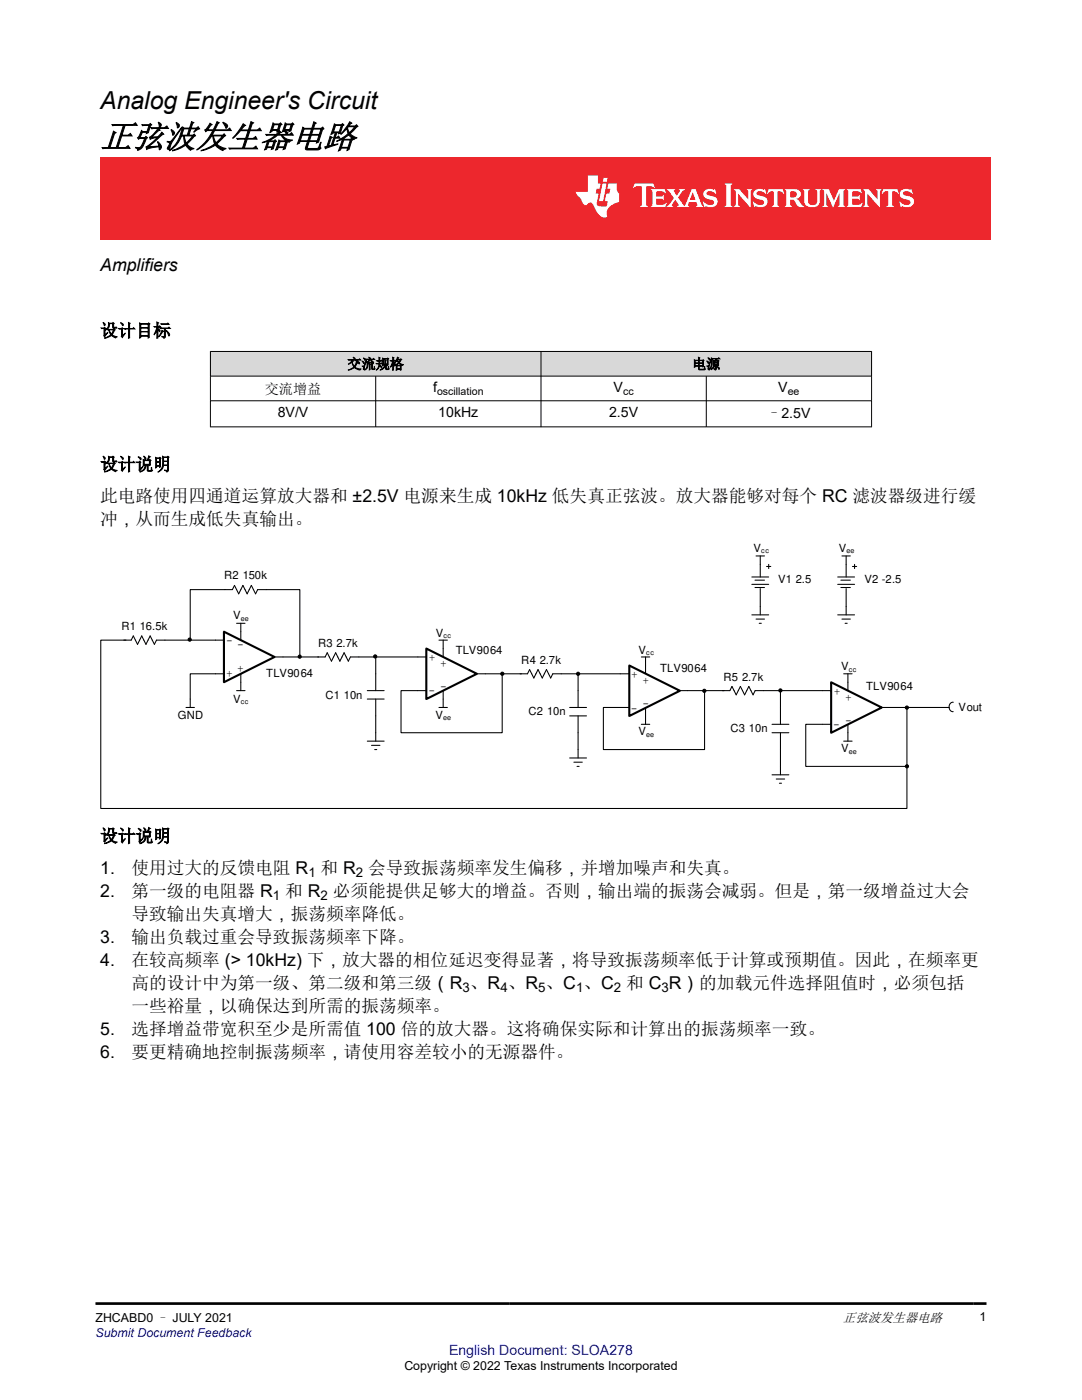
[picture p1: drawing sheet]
<svg xmlns="http://www.w3.org/2000/svg" width="216mm" height="279mm" viewBox="0 0 216 279" stroke-linecap="round" stroke-linejoin="round" font-family="sans-serif">
<path d="M20 31.4h177.8v16.4h-177.8z" fill="#ed272d"/>
<g fill="#fff">
<path d="M144.6 36.6h1.6l-.4 .4v.2v3.5v.3l.4 .3h-1.6l.3-.3v-.3v-3.5v-.2z"/>
<path d="M146.4 37.7h1.1l1.8 2.1v-1.7l-.3-.4h1.1l-.3 .6v3.1l-2.5-2.7v2l.3 .6h-1.2l.4-.6v-2.4z"/>
<path d="M150.6 38.1a1.86 1.86 0 0 1 1.9-.2l.2-.2 .1 1a1.37 1.37 0 0 0-1.8-.3v.4l.4 .2a1.88 1.88 0 0 1 1.7 .9 1.37 1.37 0 0 1-.6 1.3 1.37 1.37 0 0 1-1.5 0l-.2-.1-.3 .2-.2-1.1a1.46 1.46 0 0 0 2.1 .4v-.4l-.5-.3a1.47 1.47 0 0 1-1.6-1.2z"/>
<path d="M153.4 37.7h2.8l.2 1a.95 .95 0 0 0-1.2-.5l-.1 2.5 .1 .3 .3 .3h-1.5l.4-.3v-.3v-2.3l-.2-.2a.95 .95 0 0 0-1 .5z"/>
<path d="M160.1 37.7h1.5l-.4 .6v1.8a.92 .92 0 0 0 .9 .8 .92 .92 0 0 0 1-.8v-1.8l-.4-.6h1.2l-.3 .4a5.2 5.2 0 0 1-.3 2.9 1.97 1.97 0 0 1-2.7-.4l-.1-2.3z"/>
<path d="M164.1 37.7h1.3l1 2.4 1-2.4h1.3l-.4 .6v2.4v.3l.4 .3h-1.5l.3-.6v-2.2l-1.2 2.9-1.4-2.9v2.2l.3 .6h-1.1l.3-.6v-2.4z"/>
<path d="M168.9 37.7h2.8l.3 .8-.1 .1-.7-.4-1.1 .1-.1 .9h1.2l.4-.3v1l-.4-.2-1.2-.1 .1 1.2 .2 .1a1.76 1.76 0 0 0 1.8-.5l.1 .1-.4 .8h-2.9l.3-.3 .1-.3v-2.4l-.1-.2z"/>
<path d="M172.3 37.7h1l1.8 2.1v-1.7l-.3-.4h1.1l-.3 .6v3.1l-2.5-2.7v2l.3 .6h-1.1l.3-.6v-2.4z"/>
<path d="M176.2 37.7h2.9l.2 1a.95 .95 0 0 0-1.3-.5v2.5v.3l.4 .3h-1.5l.3-.3 .1-.3v-2.3l-.3-.2a.95 .95 0 0 0-1 .5z"/>
<path d="M179.8 38.1a1.86 1.86 0 0 1 1.9-.2l.2-.2 .2 1-.3-.2a1.02 1.02 0 0 0-1.6 .1l.2 .3 .3 .1a1.88 1.88 0 0 1 1.6 .9 1.37 1.37 0 0 1-.6 1.3 1.37 1.37 0 0 1-1.5 0l-.2-.1-.3 .2-.3-1.1h.1a1.45 1.45 0 0 0 2.1 .4v-.4l-.5-.3a1.46 1.46 0 0 1-1.6-1.2z"/>
<path d="M126.6 36.6l-.3 .9 .1 .1a1.59 1.59 0 0 1 1.7-.4v3.5l-.4 .6h1.6l-.4-.6v-3.3v-.2l.3-.1a1.81 1.81 0 0 1 1.5 .4l-.3-.9zM129.8 37.7l.4 .6v2.4l-.1 .3-.3 .3h2.9l.4-.8-.1-.1-.2 .2a2.48 2.48 0 0 1-1.8 .2v-1.2l1.1 .1 .4 .2v-1l-.4 .3h-1.1v-.9l1.2-.1 .6 .4 .1-.1-.3-.8zM133 37.7l1.5 1.8-.9 1.2-.6 .6h1.3l-.2-.3 .6-1.2 .7 1.2-.3 .3h2.5l-.3-.3 .2-.7h1.4l.2 .7-.2 .3h1.5l-.4-.5-1.2-3.1h-.8l-1.1 2.9-.3 .5-1.3-1.7 .8-1.1 .6-.6h-1.3l.3 .4-.7 1-.6-1 .3-.4zM138.2 38.4l.6 1.5h-1.2zM140.6 38.1a1 1 0 0 0-.2 1.1 1 1 0 0 0 .9 .5l1 .3a.48 .48 0 0 1 .2 .5 .48 .48 0 0 1-.4 .4 1.69 1.69 0 0 1-1.8-.7l.2 1.1 .2-.1a2 2 0 0 0 2.4-.6 1.08 1.08 0 0 0-1-1.5l-.9-.2-.2-.3a1.1 1.1 0 0 1 1.9 .1l-.2-1-.3 .2-.4-.2a1.51 1.51 0 0 0-1.4 .4z"/>
<path d="M117.3 35v3.3h-2.4a1.96 1.96 0 0 0 .9 1.2l.2 .3a1.42 1.42 0 0 0 .9 1.2l.2-.1a.69 .69 0 0 1 .6-.4 .69 .69 0 0 1 .7 .3l.4 1a1.93 1.93 0 0 0 2.4 1.5 2.02 2.02 0 0 1 1.5-2.7l.8-.3v-1.7a1.85 1.85 0 0 1-.4-2h-1.7l-.2 1.1h.6l-.2 .9h-.6l-.2 1.2v.3l.5 .1-.2 1h-.8a.85 .85 0 0 1-1.2-.8l.3-1.8h-.5l.2-.9h.5l.3-1.1h-.6v-1.6zM120.2 36.6l-.7 3.6h.8l.7-3.6zM120.4 35.5l-.1 .8h.8l.1-.8z"/>
<path d="M156.5 37.7l.4 .6v2.4l-.1 .3-.3 .3h1.5l-.3-.3v-1.2a.87 .87 0 0 1 1.1 .8 1.03 1.03 0 0 0 1.6 .6 1.9 1.9 0 0 1-1.1-1.2l-.4-.3a.94 .94 0 0 0 .9-1 .94 .94 0 0 0-.9-.9zM157.8 38.2h.1a.78 .78 0 0 1 1.1 .6 .61 .61 0 0 1-.7 .6h-.6z"/>
</g>
<g fill="#d8d8d8">
<path d="M42 70.1h131.9v5h-131.9z" fill-rule="evenodd"/>
<path d="M42 70.2h65.9v4.8h-65.9z" fill-rule="evenodd"/>
<path d="M108 70.2h65.9v4.8h-65.9z" fill-rule="evenodd"/>
</g>
<path d="M41.9 70.1h132.1M41.9 75.1h132.1M41.9 80h132.1M42 70.1v15.2M75 75.1v10.2M107.9 70.1v15.2M140.9 75.1v10.2M173.9 70.1v15.2M41.9 85.2h132.1" fill="none" stroke="#000" stroke-width=".2"/>
<g fill="#000">
<circle cx="37.9" cy="127.6" r=".32"/>
<circle cx="59.8" cy="131.1" r=".32"/>
<circle cx="74.9" cy="131" r=".31"/>
<circle cx="100.2" cy="134.5" r=".32"/>
<circle cx="115.4" cy="134.5" r=".32"/>
<circle cx="140.5" cy="137.9" r=".32"/>
<circle cx="155.7" cy="137.8" r=".31"/>
<circle cx="181" cy="141.2" r=".32"/>
<circle cx="181" cy="152.9" r=".32"/>
</g>
<g fill="none" stroke="#000" stroke-width=".21">
<path d="M44.9 117.7h1.5l.4-.9 .8 1.7 .9-1.7 .8 1.7 .9-1.7 .8 1.7 .4-.8h1.7M150 115.2h3.4M150 116.6h3.4M150.6 115.8h1.9zM150.6 117.3h1.9zM150.9 111h1.6M151.7 111v4.2M151.7 117.5v5.2M153 113.1h.8M153.4 112.6v.9M168 111h1.7M168.8 111v1.6"/>
<path d="M24.7 127.8h1.5l.4-.9 .8 1.7 .9-1.7 .8 1.7 .9-1.7 .8 1.7 .4-.8h1.7M38 139.5v1.7M43 127.8h1.7M43 134.5h1.7M47.2 124.4h1.7M47.2 137.8h1.7M48 124.4v3.4M48 134.5v3.3M54.8 131.1h1.7M63.4 131.1h1.5l.4-.8 .8 1.7 .9-1.7 .8 1.7 .9-1.7 .8 1.7 .4-.9h1.7M73.3 137.8h3.4M73.3 139.5h3.4"/>
<path d="M75 134.5v3.3M75 139.5v3.4M87.6 127.8h1.7M88.4 127.8v1.6M88.4 139.5v1.7M103.8 134.5h1.5l.4-.9 .8 1.7 .9-1.7 .8 1.7 .8-1.7 .9 1.7 .4-.8h1.7M115.3 137.8v3.4M128 131.1h1.7M128.8 131.1v1.7M144.2 137.8h1.4l.5-.8 .8 1.7 .8-1.7 .9 1.7 .8-1.7 .9 1.7 .4-.9h1.7M150 122.7h3.4M150.9 123.6h1.6"/>
<path d="M151.5 124.4h.4M167.2 122.7h3.3M168 123.6h1.7M168.3 134.5h1.7M168.6 124.4h.4M168.8 121v1.7M169.2 134.5v1.7M37.1 141.2h1.7M73.3 147.9h3.4M74.1 148.8h1.7M74.8 149.6h.4M75 146.2v1.7"/>
<path d="M87.6 141.2h1.7M113.7 151.3h3.3M113.7 141.2h3.3M113.7 142.9h3.3M114.5 152.1h1.7M115.1 153h.5M115.3 142.9v3.3M115.3 149.6v1.7M128 144.6h1.7M128.8 142.9v1.7M154 154.6h3.4M154 144.6h3.4"/>
<path d="M154 146.2h3.4M154.9 155.5h1.7M155.5 156.3h.4M155.7 141.2v3.4M155.7 146.2v3.4M155.7 153v1.6M168.3 147.9h1.7M169.2 146.2v1.7M187.7 141.2h1.7M189.4 141.2a.76 .76 0 0 0 .8 .8M190.2 140.2a.89 .89 0 0 0-.8 1"/>
<circle cx="37.9" cy="127.6" r=".32"/>
<circle cx="59.8" cy="131.1" r=".32"/>
<circle cx="74.9" cy="131" r=".31"/>
<circle cx="100.2" cy="134.5" r=".32"/>
<circle cx="115.4" cy="134.5" r=".32"/>
<circle cx="140.5" cy="137.9" r=".32"/>
<circle cx="155.7" cy="137.8" r=".31"/>
<circle cx="181" cy="141.2" r=".32"/>
<circle cx="181" cy="152.9" r=".32"/>
</g>
<path d="M44.7 126.1l10.1 5-10.1 5.1z" fill="#fff"/>
<path d="M44.7 126.1l10.1 5-10.1 5.1z" fill="none" stroke="#000" stroke-width=".42"/>
<path d="M83.4 131.1h1.7M83.4 137.8h1.7M88.4 129.4v1.7M88.4 137.8v1.7M95.2 134.5h1.6" fill="none" stroke="#000" stroke-width=".21"/>
<path d="M85.1 129.4l10.1 5.1-10.1 5z" fill="#fff"/>
<path d="M85.1 129.4l10.1 5.1-10.1 5z" fill="none" stroke="#000" stroke-width=".42"/>
<g fill="none" stroke="#000" stroke-width=".21">
<path d="M44.9 117.7h-6.9v10.1M53.1 117.7h6.7v13.4M167.2 115.2h3.3M167.2 116.6h3.3M167.8 115.8h1.9zM167.8 117.3h1.9zM168.8 112.6v2.6M168.8 117.5v3.5M170.1 113.1h.8M170.5 112.6v.9M25.1 127.8h-5v33.6h160.9v-8.4M32.9 127.8h10.1"/>
<path d="M43 134.5h-5v5M56.5 131.1h7.1M71.6 131.1h11.8M75 131.1v3.4M96.8 134.5h7.2M100.2 134.5v11.7h-20.2v-8.4h3.4M112 134.5h13.4M115.3 134.5v3.3M128.8 132.8v1.7M135.5 137.8h9M140.6 137.8v11.8h-20.2v-8.4h5M152.4 137.8h13.4"/>
<path d="M155.7 137.8v3.4M169.2 136.2v1.6M75 142.9v3.3M115.3 146.2v3.4M128.8 141.2v1.7M155.7 149.6v3.4M165.8 144.6h-5v8.4h20.2M169.2 144.6v1.6M175.9 141.2h11.8M181 141.2v11.8"/>
</g>
<path d="M125.6 132.8l10.1 5.1-10.1 5z" fill="#fff"/>
<path d="M125.6 132.8l10.1 5.1-10.1 5z" fill="none" stroke="#000" stroke-width=".42"/>
<path d="M165.8 136.2l10.1 5-10.1 5z" fill="#fff"/>
<path d="M165.8 136.2l10.1 5-10.1 5z" fill="none" stroke="#000" stroke-width=".42"/>
<path d="M27.7 3.7l-.2 .6 .5-.3h.6v.2v2.2l-.2 .3h1l-.2-.3v-2.2v-.2h.5l.5 .3-.1-.6zM29.8 4.4l.2 .4v1.6l-.2 .3h1.9l.1-.6a1.08 1.08 0 0 1-1.3 .2v-.6h.6l.4 .1v-.6l-.4 .2h-.6v-.6l.2-.1a1 1 0 0 1 1 .3l-.1-.6zM31.8 4.4l1 1.2-1 1.1h.9l-.2-.2 .4-.7 .5 .7-.2 .2h1.6l-.2-.2 .1-.4h1l.1 .4-.1 .2h.9l-.2-.3-.8-2h-.5l-1 2.2-.8-1.1 .9-1.1h-.8l.2 .2-.5 .7-.3-.7 .1-.2zM35.2 4.8l.4 1h-.8zM36.8 4.6a.65 .65 0 0 0-.2 .7 .65 .65 0 0 0 .6 .4l.7 .2 .1 .2a.79 .79 0 0 1-.7 .4 .79 .79 0 0 1-.7-.5l.1 .7 .2-.1a.93 .93 0 0 0 1.1 .1 .93 .93 0 0 0 .4-.9 1.46 1.46 0 0 0-1.2-.6l-.1-.4a1.09 1.09 0 0 1 1.2 .2l-.2-.6-.1 .1-.6-.1zM28.4 7.2l.2 .4v2.3l-.2 .4h1l-.2-.4v-2.3l.2-.4zM29.6 7.9l.2 .4v1.6l-.2 .4h.8l-.3-.4v-1.4l1.7 1.8v-2l.2-.4h-.8l.2 .3 .1 1.1-1.2-1.4zM32.3 8.1a.65 .65 0 0 0-.2 .7 .65 .65 0 0 0 .7 .4l.6 .2 .1 .3a.79 .79 0 0 1-.7 .3 .79 .79 0 0 1-.7-.5l.1 .8 .2-.1a.93 .93 0 0 0 1.1 0 .93 .93 0 0 0 .4-.9 1.46 1.46 0 0 0-1.2-.6l-.1-.4a1.09 1.09 0 0 1 1.2 .2l-.2-.6-.1 .1-.6-.1zM34.1 7.9l-.1 .7a.63 .63 0 0 1 .7-.4l.1 1.7-.3 .4h1l-.2-.4v-1.7a.66 .66 0 0 1 .8 .4l-.1-.7zM36.2 7.9l.2 .4v1.6l-.2 .4h.9l-.2-.2v-.8l.5 .1 .1 .1a.79 .79 0 0 0 1.2 .7l-1-1a.61 .61 0 0 0 .6-.6 .61 .61 0 0 0-.5-.6zM36.9 8.3l.2-.1a.47 .47 0 0 1 .5 .1 .47 .47 0 0 1 .1 .5l-.2 .2h-.6zM38.5 7.9l.2 .3a2.27 2.27 0 0 0 .4 1.9 1.04 1.04 0 0 0 1.7-.6v-1.3l.2-.3h-.8l.2 .4v1.2a.6 .6 0 0 1-.6 .5 .6 .6 0 0 1-.6-.5v-1.2l.3-.4zM41.1 7.9l.2 .4v1.6l-.2 .4h.7l-.2-.4v-1.5l.9 1.9 .8-1.9v1.5l-.2 .4h1l-.3-.4v-1.6l.3-.4h-.8l-.7 1.6-.7-1.6zM44.3 7.9l.2 .4v1.6l-.2 .4h1.9l.1-.6a1.09 1.09 0 0 1-1.3 .1v-.6h.6l.4 .2v-.7l-.4 .2h-.6v-.5l.2-.2a1.01 1.01 0 0 1 1 .3l-.1-.6zM46.4 7.9l.3 .4v1.6l-.3 .4h.8l-.2-.4v-1.4l1.6 1.8v-2l.2-.4h-.7l.2 .3v1.1l-1.2-1.4zM49 7.9l-.1 .7a.63 .63 0 0 1 .8-.4v1.7l-.3 .4h1l-.2-.4v-1.7a.66 .66 0 0 1 .8 .4l-.1-.7zM51.4 8.1a.65 .65 0 0 0-.2 .7 .65 .65 0 0 0 .6 .4l.6 .2 .2 .3a.79 .79 0 0 1-.8 .3 .79 .79 0 0 1-.6-.5l.1 .8 .2-.1a.93 .93 0 0 0 1 0 .93 .93 0 0 0 .5-.9 1.46 1.46 0 0 0-1.3-.6l-.1-.4a1.09 1.09 0 0 1 1.3 .2l-.2-.6-.2 .1-.5-.1z" fill="#231f20"/>
<path d="M21.1 2.3v2.8h-2.1l.1 .4 .9 .9a.95 .95 0 0 0 .9 .9 .59 .59 0 0 1 .6-.3 .59 .59 0 0 1 .5 .3l.4 .8a1.59 1.59 0 0 0 2.1 1.3 1.61 1.61 0 0 1 1-2.2l1-.4-.1-1.4a1.59 1.59 0 0 1-.4-1.7h-1.4l-.2 .9h.5l-.1 .8h-.5l-.2 1v.3h.4l-.2 .9h-.6a.73 .73 0 0 1-1.1-.6l.3-1.6h-.5l.2-.8h.5l.2-.9h-.5v-1.4zM23.6 3.7l-.6 3h.7l.6-3zM23.8 2.7l-.1 .7h.7l.1-.7z" fill="#ed1c24"/>
<path d="M19 15h177.8M19 260.2h177.8" fill="none" stroke="#000" stroke-width=".53"/>
<path d="M0 0h215.9v15.9h-215.9z" fill-rule="evenodd" fill="#fff"/>
<text font-size="6.7" x="20" y="29.5">正弦波发生器电路</text>
<text font-size="4.9" x="20" y="21.7">Analog Engineer's Circuit</text>
<g font-size="3.5">
<text x="20" y="54.1">Amplifiers</text>
<text x="20" y="67.2">设计目标</text>
<text x="20" y="93.9">设计说明</text>
<text x="20" y="100.2">此电路使用四通道运算放大器和 ±2.5V 电源来生成 10kHz 低失真正弦波。放大器能够对每个 RC 滤波器级进行缓</text>
<text x="20" y="104.8">冲，从而生成低失真输出。</text>
<text x="20" y="168">设计说明</text>
<text x="20" y="179">2.</text>
<text x="20" y="174.4">1.</text>
<text x="26.3" y="179">第一级的电阻器 R 和 R 必须能提供足够大的增益。否则，输出端的振荡会减弱。但是，第一级增益过大会</text>
<text x="26.3" y="174.4">使用过大的反馈电阻 R 和 R 会导致振荡频率发生偏移，并增加噪声和失真。</text>
<text x="26.3" y="183.6">导致输出失真增大，振荡频率降低。</text>
<text x="20" y="188.1">3.</text>
<text x="26.3" y="188.1">输出负载过重会导致振荡频率下降。</text>
<text x="20" y="192.7">4.</text>
<text x="26.3" y="192.7">在较高频率 (&gt; 10kHz) 下，放大器的相位延迟变得显著，将导致振荡频率低于计算或预期值。因此，在频率更</text>
<text x="26.3" y="197.3">高的设计中为第一级、第二级和第三级（R 、R 、R 、C 、C 和 C R）的加载元件选择阻值时，必须包括</text>
<text x="26.3" y="201.9">一些裕量，以确保达到所需的振荡频率。</text>
<text x="20" y="206.5">5.</text>
<text x="26.3" y="206.5">选择增益带宽积至少是所需值 100 倍的放大器。这将确保实际和计算出的振荡频率一致。</text>
<text x="20" y="211.1">6.</text>
<text x="26.3" y="211.1">要更精确地控制振荡频率，请使用容差较小的无源器件。</text>
</g>
<g font-size="2.8">
<text x="69.3" y="73.6">交流规格</text>
<text x="138.1" y="73.6">电源</text>
<text x="52.8" y="78.5">交流增益</text>
<text x="55.4" y="83.2">8V/V</text>
<text x="86.4" y="78.3">f</text>
<text x="87.5" y="83.2">10kHz</text>
<text x="121.5" y="83.2">2.5V</text>
<text x="122.4" y="78.3">V</text>
<text x="153.1" y="83.5">–2.5V</text>
<text x="155.3" y="78.3">V</text>
</g>
<text font-size="2.8" fill="#00f" x="89.6" y="270.4">English Document: SLOA278</text>
<g font-size="2.6">
<text x="54.5" y="179.7">1</text>
<text x="61.5" y="175.1">1</text>
<text x="64" y="179.7">2</text>
<text x="71" y="175.1">2</text>
<text x="92.3" y="198">3</text>
<text x="99.8" y="198">4</text>
<text x="107.4" y="198">5</text>
<text x="114.9" y="198">1</text>
<text x="122.5" y="198">2</text>
<text x="132" y="198">3</text>
<text x="168.2" y="263.8">正弦波发生器电路</text>
</g>
<g font-size="2.5">
<text x="19" y="263.8">ZHCABD0 – JULY 2021</text>
<text x="195.5" y="263.6">1</text>
<text x="80.7" y="273.5">Copyright © 2022 Texas Instruments Incorporated</text>
</g>
<text font-size="2.5" fill="#00f" x="19" y="266.8">Submit Document Feedback</text>
<g font-size="2.2">
<text x="150.4" y="110.1">V</text>
<text x="167.4" y="110.1">V</text>
<text x="44.7" y="115.6">R2 150k</text>
<text x="155.2" y="116.4">V1 2.5</text>
<text x="172.5" y="116.4">V2 -2.5</text>
<text x="24.2" y="125.7">R1 16.5k</text>
<text x="46.5" y="123.6">V</text>
<text x="45.1" y="128.5">-</text>
<text x="47.4" y="129.4">-</text>
<text x="63.5" y="129.1">R3 2.7k</text>
<text x="85.6" y="131.8">+</text>
<text x="86.9" y="127.1">V</text>
<text x="90.9" y="130.5">TLV9064</text>
<text x="127.4" y="130.4">V</text>
<text x="45.1" y="135.2">+</text>
<text x="47.4" y="134.1">+</text>
<text x="53.1" y="135.2">TLV9064</text>
<text x="87.8" y="133.1">+</text>
<text x="87.8" y="137.6">-</text>
<text x="104" y="132.4">R4 2.7k</text>
<text x="125.9" y="135.3">+</text>
<text x="128.2" y="136.5">+</text>
<text x="131.7" y="134.1">TLV9064</text>
<text x="144.4" y="135.8">R5 2.7k</text>
<text x="167.8" y="133.8">V</text>
<text x="172.8" y="137.7">TLV9064</text>
<text x="35.5" y="143.4">GND</text>
<text x="46.5" y="140.2">V</text>
<text x="64.9" y="139.4">C1 10n</text>
<text x="85.5" y="138.6">-</text>
<text x="86.9" y="143.4">V</text>
<text x="105.5" y="142.8">C2 10n</text>
<text x="125.9" y="142">-</text>
<text x="128.2" y="141.1">-</text>
<text x="166.4" y="138.6">+</text>
<text x="168.6" y="139.8">+</text>
<text x="191.3" y="141.9">Vout</text>
<text x="127.4" y="146.8">V</text>
<text x="145.8" y="146.1">C3 10n</text>
<text x="166.3" y="145.3">-</text>
<text x="168.6" y="144.4">-</text>
<text x="167.8" y="150.2">V</text>
</g>
<g font-size="2.1">
<text x="87.2" y="78.8">oscillation</text>
<text x="124.3" y="78.8">cc</text>
<text x="157.2" y="78.8">ee</text>
</g>
<g font-size="1.4">
<text x="151.9" y="110.4">cc</text>
<text x="168.9" y="110.4">ee</text>
<text x="48.1" y="123.9">ee</text>
<text x="88.5" y="127.4">cc</text>
<text x="128.9" y="130.8">cc</text>
<text x="169.4" y="134.1">cc</text>
<text x="48.1" y="140.5">cc</text>
<text x="88.4" y="143.7">ee</text>
<text x="128.9" y="147.1">ee</text>
<text x="169.4" y="150.5">ee</text>
</g>
</svg>
